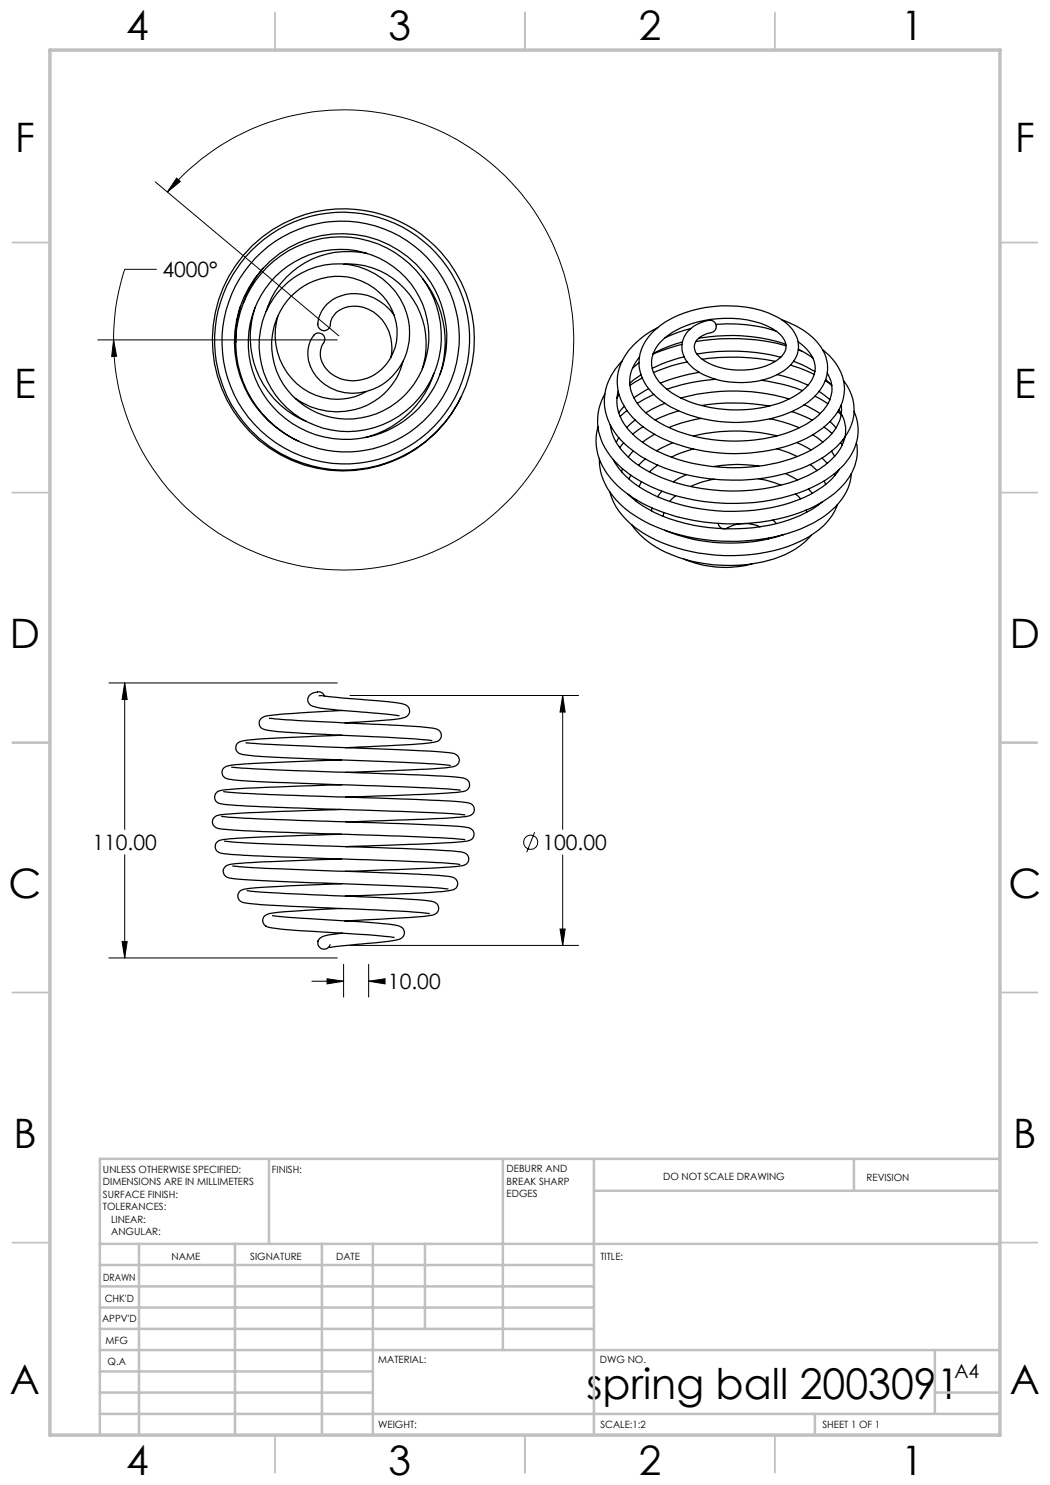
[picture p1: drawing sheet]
<svg xmlns="http://www.w3.org/2000/svg" width="210mm" height="297mm" viewBox="0 0 210 297" stroke-linecap="round" stroke-linejoin="round" font-family="sans-serif">
<g fill="none" stroke="#000" stroke-width=".2">
<path d="M31 36.4l36.8 30.8M33.5 38.4a46 46 0 0 1 73.7 4.3 46 46 0 0 1-25.3 69.4 46 46 0 0 1-59.2-44.1M35.3 35.6l.8 .7-2.6 2.1zM31.3 53.9h-6.4a43.8 43.8 0 0 0-2.2 14.1M19.5 68h48M22.7 68l.6 3.3h-1zM21.8 136.6h45.7M24.9 136.6l.5 3.3h-1zM24.9 136.6v29.3M70 139.1h45.7M112.5 139.1v26.8M112.5 139.1l.5 3.3h-1z"/>
<path d="M24.9 171v20.6M106.9 166.4l-1.6 4.1M112.5 171v18.1M21.8 191.6h45.7M24.4 188.3h1l-.5 3.3zM62.4 196.2h6.3M65.4 195.8l3.3 .4-3.3 .6zM68.7 192.9v6.5M70 189.1h45.7M73.7 192.9v6.5M73.7 196.2h2.7M73.7 196.2l3.3-.4v1z"/>
<path d="M112 185.8h1l-.5 3.3z"/>
<circle cx="106.2" cy="168.5" r="1.41"/>
</g>
<g fill="none" stroke="#c0c0c0" stroke-width=".35">
<path d="M55 2.5v7.5M105 2.5v7.5M155 2.5v7.5M2.5 48.5h7.5M200 48.5h7.5M2.5 98.5h7.5M200 98.5h7.5M2.5 148.5h7.5M200 148.5h7.5M2.5 198.5h7.5M200 198.5h7.5M2.5 248.5h7.5"/>
<path d="M200 248.5h7.5M55 287v7.5M105 287v7.5M155 287v7.5"/>
</g>
<g fill="none" stroke="#c0c0c0" stroke-width=".5">
<path d="M53.8 231.8v17M100.6 231.8v38.2M118.8 231.8v55.2M118.8 238.2h81.2M170.8 231.8v6.4M200 231.8h-180v55.2M20 248.8h180M20 257.3h98.8M20 253h98.8M27.8 248.8v38.2M47 248.8v38.2M64.4 248.8v38.2"/>
<path d="M74.6 248.8v38.2M85 248.8v17M20 265.8h98.8M20 261.5h98.8M20 278.5h54.6M20 274.3h54.6M20 270h180M187 278.5h13M187 270v12.8M20 282.8h180M163 282.8v4.2"/>
</g>
<path d="M10 10h190v277h-190z" fill="none" stroke="#c0c0c0" stroke-width=".7"/>
<path d="M112 185.8h1l-.5 3.3zM112.5 139.1l.5 3.3h-1zM24.9 136.6l.5 3.3h-1zM24.4 188.3h1l-.5 3.3zM65.4 195.8l3.3 .4-3.3 .6zM73.7 196.2l3.3-.4v1zM22.7 68l-.4 3.3h1zM35.3 35.6l-1.8 2.8 2.6-2.1z" fill="#000"/>
<g fill="none" stroke="#000" stroke-width=".25">
<path d="M52.7 53.6a21.3 21.3 0 0 0-4.1 7.1M68.7 52.8a15.9 15.9 0 0 1 15.8 21M73.5 50.7a17 17 0 0 0-20.3 11.6M84.6 55.8a20.2 20.2 0 0 1 3.4 19.1M48.2 61.1a20 20 0 0 0-1 7.3M51 61.6a18.3 18.3 0 0 0 10.3 22.7M55.6 63.2a12.7 12.7 0 0 0 14.2 16.4l1.3-.3 2.1-1M78.8 63a9.2 9.2 0 0 0-12.2-3.1 5.7 5.7 0 0 0-3 5.4 1.3 1.3 0 0 0 1.6 .7 1.3 1.3 0 0 0 .9-1.4 4.3 4.3 0 0 1 4.6-3.4 8 8 0 0 1 7.7 9.2l-.2 1M80.6 72.3a13.4 13.4 0 0 1-16.9 9.6l-1.6-.6-3-1.6M86.8 74.7a19.4 19.4 0 0 1-13.8 12.8M92.2 79.4a26.2 26.2 0 0 1-37.5 10.7 26.2 26.2 0 0 1-6.6-38.4 26.2 26.2 0 0 1 38.9-2.5 26 26 0 0 1-5.9 41.7 26 26 0 0 1-37.8-18.6 25.5 25.5 0 0 1 22.3-29.7 25.5 25.5 0 0 1 28.3 24.1 24.8 24.8 0 0 1-22 25.9 24.8 24.8 0 0 1-27.2-20.2 23.9 23.9 0 0 1 14.2-26.2 23.9 23.9 0 0 1 28.7 7.9 22.8 22.8 0 0 1-.6 27.6 22.8 22.8 0 0 1-26.7 6.8 21.5 21.5 0 0 1-13.1-21 21.5 21.5 0 0 1 15.4-19.4 20 20 0 0 1 20.5 5.9 20 20 0 0 1 3.5 21 18.4 18.4 0 0 1-31.5 4.1 16.5 16.5 0 0 1 8.1-25.7 14.2 14.2 0 0 1 18.6 14.8 11.4 11.4 0 0 1-14.3 10 7.8 7.8 0 0 1-5.7-9.3l.6-1.3a1.31 1.31 0 0 1 1.9-.9 1.31 1.31 0 0 1 .2 2.2 4.9 4.9 0 0 0 2.5 6.3 8.5 8.5 0 0 0 11.6-4.6 11.2 11.2 0 0 0-9.2-15.2 13.5 13.5 0 0 0-14.5 17.4 15.5 15.5 0 0 0 26.4 5.9 17.2 17.2 0 0 0-8.5-28.2 18.7 18.7 0 0 0-20.2 7.9 18.7 18.7 0 0 0 .9 21.6 20 20 0 0 0 22.8 6.6 20 20 0 0 0 13.1-19.8 21.1 21.1 0 0 0-16.3-19.6 21.1 21.1 0 0 0-23.3 10.3 21.9 21.9 0 0 0 10 30.8M121 78.8a10.9 10.9 0 0 0 1.4 12.9l1 1a24.7 24.7 0 0 0 11.6 6.4 41.5 41.5 0 0 0 27.3-1.6 16.5 16.5 0 0 0 8.7-8 9 9 0 0 0-.2-7.2"/>
<path d="M123.6 78.2a8.8 8.8 0 0 0 3.1 8.8 24.1 24.1 0 0 0 11.8 5.7 35.6 35.6 0 0 0 23.2-2.4 12.2 12.2 0 0 0 6.3-6.4l.3-1.3-.1-1.6M123.8 78.9l-.4 .7M124.4 72.2a10.7 10.7 0 0 0-1.7 13.9 22.4 22.4 0 0 0 12.7 8.3 38.9 38.9 0 0 0 26-1.2 17.3 17.3 0 0 0 8.5-7.4 9.1 9.1 0 0 0-1.2-9.7M127.8 72.5l-1.3 1.2M127.9 71.4a7.4 7.4 0 0 0 .8 10.7 24.2 24.2 0 0 0 13.6 5.8 31 31 0 0 0 19-3.1 9.4 9.4 0 0 0 5.1-6.4v-.5a5.8 5.8 0 0 0-.9-3.3M128.2 75l-2.3 1.7M128.4 75.6l-2.4 1.5M129.7 77.7l-2.9 1.9M130.8 78.9l-3.3 1.8M131.6 65.5a15.9 15.9 0 0 0-7.5 7.3 10 10 0 0 0 3 11.3 27.8 27.8 0 0 0 16.7 6.5 32.1 32.1 0 0 0 19.1-3.9 12.6 12.6 0 0 0 5.7-6.7 9.5 9.5 0 0 0-3-9.1l-1.1-1M136.2 79.6a38.6 38.6 0 0 1 21.6 .2M136.4 68.9l-2.3 .6-3.5 1.3"/>
<path d="M136.5 68.4l-2.8 .9-3.1 1.4M136.8 71.4a29.9 29.9 0 0 0-6.3 2.3M137.4 72.4a30.5 30.5 0 0 0-6.7 2.1M138.1 65.7l-2.5 .8-2.6 1.1M139.2 68.3a42.7 42.7 0 0 1 18 .8M139.4 70.8a40.7 40.7 0 0 1 16.7 .6M139.7 67.7a35.7 35.7 0 0 1 17.5 1.2M139.8 74.5l-3.7 .8-4 1.3M140.4 71.9a42.4 42.4 0 0 1 14.7 .4M143.1 75.8a37 37 0 0 0-9.7 2.1M143.2 64.9a29.9 29.9 0 0 1 12 1.3M152.2 76.1l4.6 .8 3.7 1.2"/>
<path d="M155.4 74.9a27.5 27.5 0 0 1 6.2 2.1M156.4 64a16.4 16.4 0 0 1 7.8 5.4 7.5 7.5 0 0 1-1.5 10.1 21.1 21.1 0 0 1-11.6 4.7 27.1 27.1 0 0 1-18.9-4.1 9.5 9.5 0 0 1-4.4-8.4 11.3 11.3 0 0 1 7-8.2 25.4 25.4 0 0 1 18.9-.9 9 9 0 0 1 5.6 4.8 5.4 5.4 0 0 1-2.1 6.4 16.9 16.9 0 0 1-14.6 1.9 10.2 10.2 0 0 1-5.5-3.8 4.9 4.9 0 0 1 2.6-7.2l.6-.2a2.64 2.64 0 0 1 2.3-.3 1.25 1.25 0 0 1 .6 1.3 1.25 1.25 0 0 1-1 1 3.8 3.8 0 0 0-3.3 2.5 2.92 2.92 0 0 0 1.4 2.8 14.4 14.4 0 0 0 15.2 .2 3 3 0 0 0 .5-5.1 14.8 14.8 0 0 0-9.5-3.2 19.8 19.8 0 0 0-13.9 4.2 5.7 5.7 0 0 0-1.7 7.1 12.8 12.8 0 0 0 7.4 5.5 26.3 26.3 0 0 0 20-1 8.4 8.4 0 0 0 4.7-5.2 6.4 6.4 0 0 0-3.4-5.9M158.1 73l3 1.1 1.7 .8M158.7 72.2l2.4 1.1 1.9 1M159.7 70l.6 .2M159.7 69.9l1.3 .7 1.6 1M163 79.2l2.6 1.5M163.8 78.3l2.2 1.6M165.1 76.1l1.2 .9M165.1 75.9l1.3 1.2M119.6 85.3a11.9 11.9 0 0 0 3.9 11.8 31.1 31.1 0 0 0 17.3 7.3 39.4 39.4 0 0 0 21.7-2.9 16.5 16.5 0 0 0 8.2-7.6 8.7 8.7 0 0 0 .6-5.4M119.9 91.8a12.9 12.9 0 0 0 5.2 10 33.2 33.2 0 0 0 19.3 6.4 34.1 34.1 0 0 0 19.9-4.6l1.3-.9a12.3 12.3 0 0 0 4.6-7.1l.1-.8"/>
<path d="M122 98.4a14.8 14.8 0 0 0 7.7 8.8 36.1 36.1 0 0 0 30.2 1.1 14.3 14.3 0 0 0 7.5-7.2l.1-.2M122.2 85.3l-.1 .2M122.7 91.9a17.9 17.9 0 0 0 8.5 7.3 37.8 37.8 0 0 0 31.1-.5 13.8 13.8 0 0 0 5.6-4.8M123.8 87.5l-.5 1M124.5 93.7l-.2 .7M124.7 88.5l-.8 1M124.8 81.3l-1 1.2M125.4 82.1l-1.4 1.2M125.6 98.8a25.2 25.2 0 0 0 13.1 6.3 35.9 35.9 0 0 0 22.4-2.5l1.8-1.1 1.5-1.1M126.2 95l-.4 .8M126.6 90.2l-.9 1.2M127 84l-1.7 1.5"/>
<path d="M127.3 99.9v.4M128.3 96.4l-.5 .9M128.6 85.3l-2.1 1.5M129.1 91.8l-1.4 1.3M131 86.9l-2.5 1.6M131.6 93l-1.7 1.4M132.4 98.2l-.9 1.1M133 80.7l-3.8 1.8M134.5 88.5l-3.2 1.7M135.1 99.1l-1.2 1.2M135.7 82.2l-2 .6-2.7 1.2M137.3 94.9l-2.6 1.5"/>
<path d="M138.7 89.8l-2.5 .8-1.9 .8M140.2 83.7l-4.1 1-2.3 .8M140.3 81.1a42.3 42.3 0 0 1 13.6 .1M142.8 95.8l-2.6 .7-2.1 .8M151.7 95.7l2.5 .6 2 .7M151.8 93.2a27.1 27.1 0 0 0-9.2 .1M154 83.7l3.7 1 2.2 .8M155.4 87.2a35.7 35.7 0 0 0-16.7 0M155.4 89.8l2.1 .6 2 .9M157.1 94.7l2.4 1.3M158.4 82.3l4.1 1.7M159.1 98.8l1 1"/>
<path d="M159.3 88.5l2.9 1.5M160.8 81l3.2 1.7M161.7 97.8l.7 .9M162 92.9l1.4 1.2M162.6 87l2 1.4M164.4 91.6l1.1 1.1M164.8 85.4l1.6 1.3M164.9 96.2l.2 .7M166 84.3l1.2 1.3M166.3 90.2l.6 1.1M166.9 94.7l.1 .3M167.5 82.3l1 1"/>
<path d="M167.8 81.9a7.2 7.2 0 0 1-1 9.5 19.6 19.6 0 0 1-9 5.2 38.8 38.8 0 0 1-28.1-2.3 14.8 14.8 0 0 1-7.3-7.8l-.3-1.5M168.1 88.5l.4 .5M168.6 88l.1 .4M126.4 104.9a17.3 17.3 0 0 0 9.3 6.6 30.8 30.8 0 0 0 21.3-.6 14.9 14.9 0 0 0 5.2-3.8M130.4 101.6l-.1 .6M132.8 102.5l-.2 .8M133 106a34.5 34.5 0 0 0 23.8 .9M136.8 111.8a21.1 21.1 0 0 0 13.7 .9M143.6 104.7l.2 .4a1.18 1.18 0 0 0 .9 .7M152 105.4a7.6 7.6 0 0 0-7 .4M153.7 107.6l-.1 .2M154.6 104l.7 .7"/>
<path d="M156.2 107.1h.1M161.3 102v.5M163.5 100.9l.1 .2M63.5 138.4a1.7 1.7 0 0 0-1.9 1.8l.1 .4a3.2 3.2 0 0 0 2.5 1l15.6 1.6M63.5 138.4h.5l.5 .2 .4 .6M63.8 139.2l10.4 .8a31.8 31.8 0 0 1 6.9 1 1.37 1.37 0 0 1 .8 1.5 1.37 1.37 0 0 1-1.3 1.1l-2.5 .4-9.1 .6M44.7 158.3l6.9 .5 21.6 .8a282.9 282.9 0 0 1 20.5 1 1.35 1.35 0 0 1 1.2 1.4 1.35 1.35 0 0 1-1.4 1.3 338.8 338.8 0 0 1-24.4 1.1M46.3 153.4a520.9 520.9 0 0 0 29.3 1.3 176.8 176.8 0 0 1 17.3 1 1.33 1.33 0 0 1 1 1.4 1.33 1.33 0 0 1-1.3 1.2 298.5 298.5 0 0 1-21.7 1.1h-1.8M49.2 148.6l20.1 .9a266 266 0 0 1 21.3 1.2 1.36 1.36 0 0 1 1.3 1.4 1.36 1.36 0 0 1-1.5 1.3 288.4 288.4 0 0 1-21.3 1.1M53.9 143.7v-.1a623.2 623.2 0 0 0 27.6 1.6 22.9 22.9 0 0 1 6.1 .7 1.35 1.35 0 0 1 .6 1.6 1.35 1.35 0 0 1-1.4 .9l-4.4 .5-13.3 .6M68.3 152l-11.1 .4a80.9 80.9 0 0 0-11.6 .8 1.35 1.35 0 0 0-1.2 1.4 1.35 1.35 0 0 0 1.4 1.3 428.4 428.4 0 0 0 27.4 1.2 233.9 233.9 0 0 1 18.8 .9M68.3 156.9l-4.5 .2a237.9 237.9 0 0 0-19.9 1 1.35 1.35 0 0 0-1 1.6 1.35 1.35 0 0 0 1.5 1.1l8.1 .6 22.3 .7a274.7 274.7 0 0 1 18.1 .9h.1"/>
<path d="M68.4 147l-14.8 .7a17.3 17.3 0 0 0-5.9 .8 1.31 1.31 0 0 0-.5 1.4 1.31 1.31 0 0 0 1.2 1 238.5 238.5 0 0 0 21.4 1.1 266.6 266.6 0 0 1 20.3 1.1M68.5 142.1a198.7 198.7 0 0 0-15.5 1.2 1.36 1.36 0 0 0-1.2 1.4 1.36 1.36 0 0 0 1.4 1.3 217.5 217.5 0 0 0 20.2 1.3l9.6 .5 3.4 .3M44.3 163.3a347.9 347.9 0 0 0 24.8 1.1l5.5 .1a223.1 223.1 0 0 1 19 1 1.37 1.37 0 0 1 1.2 1.6 1.37 1.37 0 0 1-1.5 1.1 385.3 385.3 0 0 1-24.2 1.1M44.9 168.2h.1a513.4 513.4 0 0 0 30.2 1.3 197 197 0 0 1 17.4 1 1.35 1.35 0 0 1 1.1 1.4 1.35 1.35 0 0 1-1.3 1.2 209.5 209.5 0 0 1-18 1l-5.3 .2M46.5 173.2a1078.9 1078.9 0 0 0 36 1.6h1.1a40.6 40.6 0 0 1 7.1 .7 1.29 1.29 0 0 1 .8 1.4 1.29 1.29 0 0 1-1 1.1 168 168 0 0 1-17.9 1.1l-3.5 .1M49.4 178.1a361.8 361.8 0 0 0 25.3 1.4l11.3 .7a1.44 1.44 0 0 1 1.6 1 1.44 1.44 0 0 1-.7 1.7 46.1 46.1 0 0 1-9.1 .8l-8.8 .5M68.3 161.9l-5 .2a206.9 206.9 0 0 0-19.7 1 1.37 1.37 0 0 0-1.1 1.6 1.37 1.37 0 0 0 1.6 1.1 648.8 648.8 0 0 0 32.4 1.3 210.7 210.7 0 0 1 16.5 .8M68.3 166.9l-7.3 .2a179.1 179.1 0 0 0-16.9 .9 1.37 1.37 0 0 0-1 1.6 1.37 1.37 0 0 0 1.5 1.1 519.1 519.1 0 0 0 30.4 1.3l13.2 .5 3.8 .4M68.3 171.8l-3.6 .1a238.9 238.9 0 0 0-18.5 1 1.4 1.4 0 0 0-1.6 1.3 1.4 1.4 0 0 0 1.5 1.4 786.5 786.5 0 0 0 34.7 1.6l8.8 .6M68.3 176.7a229.9 229.9 0 0 0-19.6 1.2 1.4 1.4 0 0 0-1.1 1.6 1.4 1.4 0 0 0 1.6 1.1 603.1 603.1 0 0 0 28 1.5l4.4 .2 4.3 .4M54.5 183.1l4.5 .4a250.3 250.3 0 0 1 20.6 1.6 1.4 1.4 0 0 1 1.3 1.4 1.4 1.4 0 0 1-1.3 1.4l-1.9 .4-11.8 1.2M63.6 188.2a1.26 1.26 0 0 0 .8 1.6 1.26 1.26 0 0 0 1.6-.9"/>
<path d="M68.4 181.7a120.6 120.6 0 0 0-14.7 1.1 1.42 1.42 0 0 0-1.1 1.6 1.42 1.42 0 0 0 1.6 1.2l6.1 .6a221.5 221.5 0 0 1 18.5 1.3M68.5 186.7h-.4a10.5 10.5 0 0 0-4 .9l-.5 .6"/>
</g>
<text font-size="8.5" x="117.3" y="279.7">spring ball 2003091</text>
<g font-size="8.1">
<text x="25.2" y="8">4</text>
<text x="77.7" y="8">3</text>
<text x="127.7" y="8">2</text>
<text x="180.2" y="8">1</text>
<text x="3" y="30.4">F</text>
<text x="203" y="30.4">F</text>
<text x="2.8" y="79.6">E</text>
<text x="202.8" y="79.6">E</text>
<text x="2" y="129.6">D</text>
<text x="202" y="129.6">D</text>
<text x="1.7" y="179.6">C</text>
<text x="201.7" y="179.6">C</text>
<text x="2.7" y="229.6">B</text>
<text x="202.7" y="229.6">B</text>
<text x="2" y="278.9">A</text>
<text x="202" y="278.9">A</text>
<text x="25.2" y="295">4</text>
<text x="77.7" y="295">3</text>
<text x="127.7" y="295">2</text>
<text x="180.2" y="295">1</text>
</g>
<g font-size="4.2">
<text x="32.5" y="55.4">4000°</text>
<text x="18.5" y="170">110.00</text>
<text x="108.5" y="170">100.00</text>
<text x="77.6" y="197.8">10.00</text>
</g>
<text font-size="3.9" x="190.9" y="275.5">A4</text>
<g font-size="2">
<text x="20.6" y="234.6">UNLESS OTHERWISE SPECIFIED:</text>
<text x="20.6" y="237.1">DIMENSIONS ARE IN MILLIMETERS</text>
<text x="20.6" y="239.6">SURFACE FINISH:</text>
<text x="54.4" y="234.6">FINISH:</text>
<text x="101.3" y="234.5">DEBURR AND</text>
<text x="101.3" y="237">BREAK SHARP</text>
<text x="101.3" y="239.5">EDGES</text>
<text x="132.6" y="236">DO NOT SCALE DRAWING</text>
<text x="173.3" y="236.2">REVISION</text>
<text x="20.6" y="242.1">TOLERANCES:</text>
<text x="22.2" y="244.6">LINEAR:</text>
<text x="22.2" y="247.1">ANGULAR:</text>
<text x="34.3" y="252">NAME</text>
<text x="50" y="251.9">SIGNATURE</text>
<text x="67.2" y="251.9">DATE</text>
<text x="120.1" y="251.9">TITLE:</text>
<text x="20.6" y="256.1">DRAWN</text>
<text x="20.9" y="260.3">CHK'D</text>
<text x="20.4" y="264.4">APPV'D</text>
<text x="21.1" y="268.8">MFG</text>
<text x="21.5" y="273">Q.A</text>
<text x="75.6" y="272.5">MATERIAL:</text>
<text x="120" y="272.5">DWG NO.</text>
<text x="75.6" y="285.5">WEIGHT:</text>
<text x="120.1" y="285.6">SCALE:1:2</text>
<text x="164.5" y="285.6">SHEET 1 OF 1</text>
</g>
</svg>
